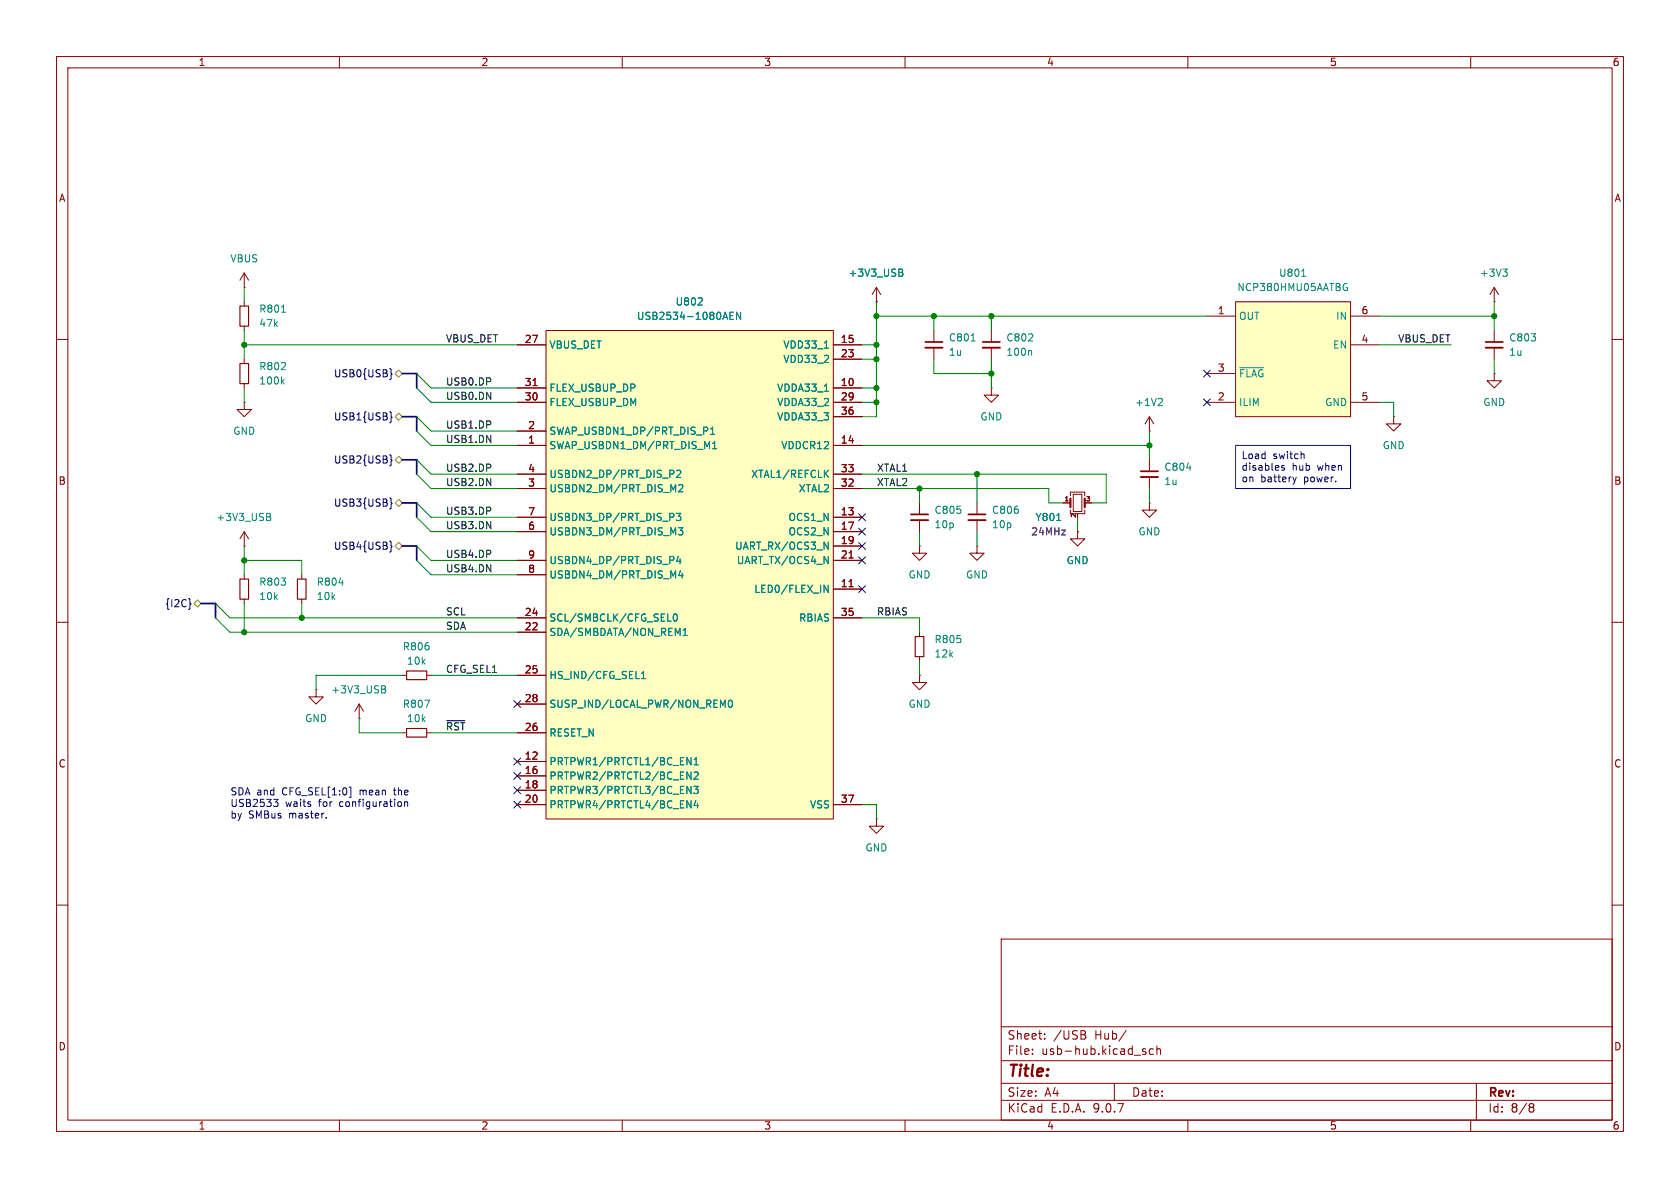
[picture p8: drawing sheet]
<svg xmlns="http://www.w3.org/2000/svg" width="297mm" height="210mm" viewBox="0 0 297 210" stroke-linecap="round" stroke-linejoin="round" font-family="sans-serif">
<path d="M0 0h297v210h-297z" fill="#fff" stroke="#fff" stroke-width=".18"/>
<g fill="none" stroke="#840000" stroke-width=".18">
<path d="M10 10h277v190h-277zM12 12h273v186h-273zM60 10v2M110 10v2M160 10v2M210 10v2M260 10v2M10 60h2M43.2 71.1v1.3h1.2l-1.2 1.3-1.3-1.3h1.3M43.2 71.1h.1M246.4 73.7v1.2h1.2l-1.2 1.3-1.3-1.3h1.3M246.4 73.7h.1"/>
<path d="M285 60h2M10 110h2M53.3 101.6v.8M53.3 105.9v.8M285 110h2M71.1 129.5h.8M75.4 129.5h.8M10 160h2M177 166h108v32h-108zM285 160h2M60 198v2M110 198v2"/>
<path d="M160 198v2M177 194.5h108M177 191.5h108M177 187.5h108M177 181.5h108M182.5 186.3v.1M182.5 185.5v.1M184.7 183.6v.1M184.7 182.8v.1M191.6 182.9a.4 .4 0 0 1 .4 .4 .4 .4 0 0 1-.3 .4M191.7 182.3l.2 .2-.2 .3M197 191.5v3"/>
<path d="M199.1 182.1l-1.3 2M202 185.8l.5 .2 .1 .2-.2 .2-.4-.1M202 185.5h.5M203.9 185.5l-.4-.1-.3 .3v.4l.1 .2h.6M204.5 185.5l.2-.1 .4 .1 .1 .9M204.5 184.9v1.5M210 198v2M260 198v2M261 191.5v6.5M270.6 195.1l.4 .1 .2 .2-.3 .3M270.6 195.7h.3M270.9 195.7l.2 .2 .1 .4-.2 .2-.4 .1"/>
</g>
<path d="M52.6 102.4h1.5v3.5h-1.5zM71.9 128.8h3.5v1.5h-3.5z" fill="none" stroke="#840000" stroke-width=".2"/>
<path d="M59.9 103h.8M75.1 123.8h.8l-.5 1.2" fill="none" stroke="#008484" stroke-width=".18"/>
<path d="M218.4 53.3h20.4v20.4h-20.4z" fill="#ffffc2"/>
<g fill="none" stroke="#840000" stroke-width=".18">
<path d="M43.2 50.8h.1M43.2 48.3l-.8 1.2M43.2 48.3l.7 1.2M43.2 48.3v2.5M43.2 53.3v.8M43.2 57.7v.7M165.1 58.4v2.1M213.4 55.9h5M218.4 53.3h20.4v20.4h-20.4zM238.8 55.9h5M43.2 63.5v.8M43.2 67.8v.8"/>
<path d="M165.1 61.5v2M203.2 76.2h.1M203.2 73.7l-.8 1.2M203.2 73.7l.8 1.2M203.2 73.7v2.5M213.4 71.1h5M213.4 66h5M238.8 61h5M238.8 71.1h5M264.2 66v1.3h1.2l-1.2 1.3-1.3-1.3h1.3M264.2 66h.1M162.6 96.5v1.3h1.2l-1.2 1.3-1.3-1.3h1.3"/>
<path d="M162.6 96.5h.1M71.1 119.4h.8M75.4 119.4h.8M55.9 121.9v1.3h1.2l-1.2 1.3-1.3-1.3h1.3M55.9 121.9h.1"/>
</g>
<path d="M49.8 55.2h.7M230.1 48.8h.7M237.7 50.2h.5M238 50.8h.2v.5l-.2 .1-.3-.1M49.9 67.4l.3 .5M50.2 67l-.4 .5M171.7 60.3h.7M205.3 70.4l.2 .3-.1 .3-.7 .7h.8M219.2 65h4.2" fill="none" stroke="#008484" stroke-width=".18"/>
<path d="M163.6 60.5h3" fill="none" stroke="#840000" stroke-width=".3"/>
<path d="M163.6 61.5h3" fill="none" stroke="#840000" stroke-width=".33"/>
<path d="M42.4 54.1h1.5v3.6h-1.5zM42.4 64.3h1.5v3.5h-1.5zM71.9 118.6h3.5v1.5h-3.5z" fill="none" stroke="#840000" stroke-width=".2"/>
<path d="M96.5 58.4h50.8v86.4h-50.8z" fill="#ffffc2"/>
<g fill="none" stroke="#840000" stroke-width=".18">
<path d="M96.5 58.4h50.8v86.4h-50.8zM154.9 53.3h.1M154.9 50.8l-.7 1.3M154.9 50.8l.8 1.3M154.9 50.8v2.5M175.3 58.4v2.1M264.2 53.3h.1M264.2 50.8l.7 1.3M264.2 50.8l-.8 1.3M264.2 50.8v2.5M264.2 58.4v2.1M91.4 61h5.1"/>
<path d="M91.4 68.6h5.1M91.4 71.1h5.1M91.4 76.2h5.1M91.4 78.7h5.1M94.2 68.2h.7M147.3 61h5.1M147.3 68.6h5.1M147.3 71.1h5.1M147.3 78.7h5.1M147.3 63.5h5.1M147.3 73.7h5.1M175.3 68.6v1.3h1.2l-1.2 1.2-1.3-1.2h1.3"/>
<path d="M175.3 68.6h.1M175.3 61.5v2M264.2 61.5v2M43.2 96.5h.1M43.2 94l-.8 1.3M43.2 94l.7 1.3M43.2 94v2.5M91.4 83.8h5.1M91.4 86.4h5.1M91.4 91.4h5.1M91.4 94h5.1M91.4 99.1h5.1"/>
<path d="M147.3 83.8h5.1M147.3 86.4h5.1M147.3 91.4h5.1M147.3 94h5.1M147.3 99.1h5.1M147.3 96.5h5.1M150.1 98.6h.7M162.6 88.9v2M162.6 91.9v2.1M172.7 96.5v1.3h1.3l-1.3 1.3-1.3-1.3h1.3M172.7 96.5h.1M172.7 88.9v2"/>
<path d="M172.7 91.9v2.1M188 88.9h1.2M189.2 87.6v-.6h2.6v.6M189.2 90.2v.6h2.6v-.6M189.7 87.4h1.6v3h-1.6zM190.5 94v1.3h1.3l-1.3 1.2-1.3-1.2h1.3M190.5 94h.1M191.8 88.9h1.2M203.2 88.9v1.3h1.3l-1.3 1.2-1.3-1.2h1.3M203.2 88.9h.1M203.2 81.3v2M203.2 84.3v2.1"/>
<path d="M43.2 101.6v.8M43.2 105.9v.8M91.4 101.6h5.1M91.4 109.2h5.1M91.4 111.8h5.1M91.4 119.4h5.1M147.3 109.2h5.1M147.3 104.1h5.1M150.1 103.7h.7M162.6 119.4v1.3h1.2l-1.2 1.2-1.3-1.2h1.3M162.6 119.4h.1M162.6 111.8v.7"/>
<path d="M162.6 116.1v.7M63.5 127h.1M63.5 124.5l-.8 1.2M63.5 124.5l.8 1.2M63.5 124.5v2.5M91.4 124.5h5.1M91.4 129.5h5.1M91.4 134.6h5.1M91.4 137.2h5.1M91.4 139.7h5.1M91.4 142.2h5.1M147.3 142.2h5.1"/>
<path d="M154.9 144.8v1.3h1.3l-1.3 1.2-1.2-1.2h1.2M154.9 144.8h.1"/>
</g>
<g fill="none" stroke="#008484" stroke-width=".18">
<path d="M123.4 53.9h.8M124.1 52.8v.4M129.1 55.8h.4M129.7 55.2h-.6v1.3h.6M130.9 55.2v1.3l-.7-1.3v1.3M158.9 47.6l.6 .1 .1 .2-.3 .3M158.9 48.2h.4M159.3 48.2l.3 .2v.3l-.7 .1M265.7 47.6h.8l-.5 .5M266.2 48.1l.3 .2v.3l-.3 .2M125.6 76.8h.7M125.6 75.9l.4-.4v1.3"/>
<path d="M126 79.3h.7M126 78.4l.3-.4v1.3M145.7 61.5h.8M145.7 69.2h.8M182.2 62l.2 .2v.6M47.1 90.7l.6 .2 .1 .2-.2 .3M47.1 91.4h.5M47.6 91.4l.3 .2-.1 .3-.7 .1M119.6 90.7h.8l-.5 .5 .4 .2v.5l-.2 .1-.5-.1M119.6 83.3l.5-.2 .3 .4-.8 .9h.8M119.9 93.3h.8l-.4 .5 .4 .1v.5l-.2 .2-.6-.2M119.9 98.3l-.3 .9h.8"/>
<path d="M120 85.8l.5-.1 .2 .3-.8 .9h.8M120.2 98.8v.8M145.7 95.8l.7 1.3v-1.3M145.7 98.4l.7 1.2v-1.2M145.9 83.7l.6 .7M146.5 83.1l-.8 .8M186.8 92h.7M209.8 82.7h.8M113.4 120h.7M113.4 119.1l.4-.4v1.3M118.1 109.8h.6M119.1 108.7l.2-.2a.68 .68 0 0 1 .5 .7 .68 .68 0 0 1-.5 .6l-.2-.1-.1-.4z"/>
<path d="M120.3 100.8l-.3 1h.8M120.6 101.3v.9M120.8 112.3h.7M120.8 111.4l.3-.3v1.2M145.7 103.4l.7 1.3v-1.3M67.5 121.2l.6 .2v.2l-.2 .2M67.5 121.8h.4M67.9 121.8l.3 .3-.1 .3-.6 .1M121.4 133.9l.8 1.3v-1.3M121.4 136.5l.8 1.2v-1.2M121.4 139l.8 1.3v-1.3M122.6 139h.8l-.4 .5 .4 .1v.6l-.2 .1-.6-.1"/>
<path d="M122.7 135.2h.7M122.7 134.3l.4-.4v1.3M122.7 136.6l.5-.1 .2 .3-.8 .9h.8M127.8 124.7l.4-.9v1.2M128.9 123.9l.2-.1a.68 .68 0 0 1 .4 .6 .68 .68 0 0 1-.4 .6l-.2-.1-.1-.3zM121.4 141.5l.8 1.3v-1.3M123 141.5l-.3 .9h.8M123.3 142v.8"/>
</g>
<path d="M173.7 60.5h3.1M262.6 60.5h3.1M161 90.9h3.1M171.2 90.9h3M201.7 83.3h3" fill="none" stroke="#840000" stroke-width=".3"/>
<path d="M173.7 61.5h3.1M262.6 61.5h3.1M161 91.9h3.1M171.2 91.9h3M201.7 84.3h3" fill="none" stroke="#840000" stroke-width=".33"/>
<path d="M189.2 88.1v1.6M191.8 88.1v1.6" fill="none" stroke="#840000" stroke-width=".38"/>
<path d="M42.4 102.4h1.5v3.5h-1.5zM161.8 112.5h1.5v3.6h-1.5z" fill="none" stroke="#840000" stroke-width=".2"/>
<g fill="none" stroke="#000084" stroke-width=".18">
<path d="M68.9 65.2l.2 .1v.7l.2 .1-.2 .2v.6l-.2 .2M68.9 72.8l.2 .2v.6l.2 .2-.2 .1v.6l-.2 .2M212.8 65.4l1.2 1.2M212.8 70.5l1.2 1.2M214 65.4l-1.2 1.2M214 70.5l-1.2 1.2M68.9 88l.2 .2v.6l.2 .2-.2 .2v.6l-.2 .2M68.9 80.4l.2 .2v.6l.2 .2-.2 .2v.6l-.2 .1M68.9 95.6l.2 .2v.6l.2 .2-.2 .2v.6l-.2 .2M151.8 93.4l1.2 1.2M151.8 95.9l1.2 1.2M151.8 90.8l1.2 1.2"/>
<path d="M151.8 98.5l1.2 1.2M153 93.4l-1.2 1.2M153 95.9l-1.2 1.2M153 90.8l-1.2 1.2M153 98.5l-1.2 1.2M33.6 106.6l.2 .2-.2 .2M151.8 103.5l1.2 1.2M153 103.5l-1.2 1.2M90.8 134l1.2 1.2M90.8 136.6l1.2 1.2M90.8 139.1l1.2 1.2M90.8 123.9l1.2 1.2"/>
<path d="M92 134l-1.2 1.2M92 136.6l-1.2 1.2M92 139.1l-1.2 1.2M92 123.9l-1.2 1.2M90.8 141.6l1.2 1.2M92 141.6l-1.2 1.2"/>
</g>
<path d="M69.8 66l.7-.6 .6 .6-.6 .7zM69.8 73.7l.7-.7 .6 .7-.6 .6zM69.8 88.9l.7-.6 .6 .6-.6 .6zM69.8 96.5l.7-.6 .6 .6-.6 .7zM69.8 81.3l.7-.7 .6 .7-.6 .6zM34.3 106.7l.6-.7 .7 .7-.7 .6z" fill="none" stroke="#848400" stroke-width=".18"/>
<path d="M79 127.4h3.2" fill="none" stroke="#000" stroke-width=".18"/>
<path d="M71.1 66h2.6v2.6M71.1 73.7h2.6v2.5M71.1 81.3h2.6v2.5M71.1 88.9h2.6v2.5M71.1 96.5h2.6v2.6M35.6 106.7h2.5v2.5" fill="none" stroke="#000084" stroke-width=".3"/>
<g fill="none" stroke="#008400" stroke-width=".18">
<path d="M43.2 50.8v2.5M43.2 58.4v5.1M154.9 53.3v20.4h-2.5M154.9 55.9h58.5M165.1 55.9v2.5M175.3 55.9v2.5M243.8 55.9h20.4M264.2 53.3v5.1M43.2 68.6v2.5M43.2 61h48.2M73.7 68.6l2.5 2.5h15.2M73.7 76.2l2.5 2.5h15.2"/>
<path d="M73.7 73.7l2.5 2.5h15.2M73.7 66l2.5 2.6h15.2M152.4 71.1h2.5M152.4 61h2.5M152.4 78.7h50.8M152.4 68.6h2.5M152.4 63.5h2.5M165.1 63.5v2.5h10.2M175.3 63.5v5.1M203.2 76.2v5.1M243.8 71.1h2.6v2.6M243.8 61h12.7"/>
<path d="M264.2 63.5v2.5M43.2 99.1h10.1v2.5M43.2 96.5v5.1M73.7 96.5l2.5 2.6h15.2M73.7 99.1l2.5 2.5h15.2M73.7 81.3l2.5 2.5h15.2M73.7 91.4l2.5 2.6h15.2M73.7 83.8l2.5 2.6h15.2M73.7 88.9l2.5 2.5h15.2M152.4 86.4h33v2.5h2.6M152.4 83.8h43.2v5.1h-2.6M162.6 86.4v2.5"/>
<path d="M162.6 94v2.5M172.7 83.8v5.1M172.7 94v2.5M190.5 91.4v2.6M203.2 86.4v2.5M38.1 106.7l2.5 2.5h50.8M38.1 109.2l2.5 2.6h50.8M43.2 106.7v5.1M53.3 106.7v2.5M71.1 119.4h-15.2v2.5M76.2 119.4h15.2M152.4 109.2h10.2v2.6"/>
<path d="M162.6 116.8v2.6M63.5 127v2.5h7.6M76.2 129.5h15.2M152.4 142.2h2.5v2.6"/>
</g>
<path d="M218.4 78.7h20.4v7.7h-20.4zM227.1 82.3h-.4l-.1 .2v.1l.5 .2v.3h-.5M229.2 84.3l-.3 .9M230.4 80.2l.2 .2v.7M61.7 139.1h.3v1.8M48.4 141.3h.7l-.4 .5 .4 .1v.4l-.2 .3h-.4M57.7 144.5v.1M70.9 141.8v.6M71.5 141.7v.9M71.5 141.8l.2-.1 .3 .1 .1 .8" fill="none" stroke="#0000c2" stroke-width=".18"/>
<g fill="#008400" stroke="#008400" stroke-width=".18">
<circle cx="154.9" cy="63.5" r=".46"/>
<circle cx="165.1" cy="55.9" r=".46"/>
<circle cx="203.2" cy="78.7" r=".46"/>
<circle cx="264.2" cy="55.9" r=".46"/>
<circle cx="43.2" cy="111.8" r=".46"/>
<circle cx="53.3" cy="109.2" r=".46"/>
<circle cx="154.9" cy="71.1" r=".46"/>
<circle cx="154.9" cy="68.6" r=".46"/>
<circle cx="175.3" cy="66" r=".46"/>
<circle cx="172.7" cy="83.8" r=".46"/>
<circle cx="154.9" cy="61" r=".46"/>
<circle cx="154.9" cy="55.9" r=".46"/>
<circle cx="175.3" cy="55.9" r=".46"/>
<circle cx="43.2" cy="61" r=".46"/>
<circle cx="43.2" cy="99.1" r=".46"/>
<circle cx="162.6" cy="86.4" r=".46"/>
</g>
<text font-size="2.8" fill="#840000" x="178" y="190.9">Title:</text>
<g font-size="2.1" fill="#840000">
<text x="178" y="184">Sheet:</text>
<text x="186.2" y="184">/USB</text>
<text x="193.6" y="184">Hub/</text>
<text x="178" y="186.7">File:</text>
<text x="184.1" y="186.7">usb-hub.kicad_sch</text>
<text x="178" y="196.9">KiCad</text>
<text x="178" y="194.1">Size:</text>
<text x="184.7" y="194.1">A4</text>
<text x="185.7" y="196.9">E.D.A.</text>
<text x="193.3" y="196.9">9.0.7</text>
<text x="200" y="194.1">Date:</text>
<text x="263" y="194.3">Rev:</text>
<text x="263" y="196.9">Id:</text>
<text x="267.1" y="196.9">8/8</text>
</g>
<g font-size="1.8" fill="#840000">
<text x="35" y="11.9">1</text>
<text x="85" y="11.9">2</text>
<text x="135" y="11.9">3</text>
<text x="185" y="11.9">4</text>
<text x="235" y="11.9">5</text>
<text x="285" y="11.9">6</text>
<text x="10.3" y="35.9">A</text>
<text x="285.3" y="35.9">A</text>
<text x="215.2" y="55.6">1</text>
<text x="240.6" y="55.6">6</text>
<text x="92.7" y="60.7">27</text>
<text x="148.5" y="60.7">15</text>
<text x="148.5" y="63.2">23</text>
<text x="215.2" y="65.8">3</text>
<text x="240.6" y="60.7">4</text>
<text x="92.7" y="68.3">31</text>
<text x="92.7" y="70.9">30</text>
<text x="148.5" y="68.3">10</text>
<text x="148.5" y="70.9">29</text>
<text x="215.2" y="70.9">2</text>
<text x="240.6" y="70.9">5</text>
<text x="93.3" y="75.9">2</text>
<text x="148.5" y="73.4">36</text>
<text x="93.3" y="78.5">1</text>
<text x="93.3" y="83.6">4</text>
<text x="148.5" y="78.5">14</text>
<text x="148.5" y="83.6">33</text>
<text x="10.3" y="85.9">B</text>
<text x="93.3" y="86.1">3</text>
<text x="148.5" y="86.1">32</text>
<text x="285.3" y="85.9">B</text>
<text x="93.3" y="91.2">7</text>
<text x="93.3" y="93.7">6</text>
<text x="148.5" y="91.2">13</text>
<text x="148.5" y="93.7">17</text>
<text x="93.3" y="98.8">9</text>
<text x="93.3" y="101.3">8</text>
<text x="148.5" y="96.3">19</text>
<text x="148.5" y="98.8">21</text>
<text x="148.5" y="103.9">11</text>
<text x="92.7" y="109">24</text>
<text x="92.7" y="111.5">22</text>
<text x="148.5" y="109">35</text>
<text x="92.7" y="119.1">25</text>
<text x="92.7" y="124.2">28</text>
<text x="92.7" y="129.3">26</text>
<text x="10.3" y="135.9">C</text>
<text x="92.7" y="134.4">12</text>
<text x="92.7" y="136.9">16</text>
<text x="285.3" y="135.9">C</text>
<text x="92.7" y="139.4">18</text>
<text x="92.7" y="142">20</text>
<text x="148.5" y="142">37</text>
<text x="10.3" y="185.9">D</text>
<text x="285.3" y="185.9">D</text>
<text x="35" y="199.9">1</text>
<text x="85" y="199.9">2</text>
<text x="135" y="199.9">3</text>
<text x="185" y="199.9">4</text>
<text x="235" y="199.9">5</text>
<text x="285" y="199.9">6</text>
</g>
<g font-size="1.8" fill="#008484">
<text x="40.6" y="46.6">VBUS</text>
<text x="149.9" y="49.1">+3V3_USB</text>
<text x="218.6" y="51.7">NCP380HMU05AATBG</text>
<text x="226" y="49.1">U801</text>
<text x="261.5" y="49.1">+3V3</text>
<text x="45.7" y="55.5">R801</text>
<text x="45.7" y="58">47k</text>
<text x="112.5" y="56.7">USB2534-1080AEN</text>
<text x="119.3" y="54.2">U802</text>
<text x="218.9" y="56.7">OUT</text>
<text x="236.1" y="56.7">IN</text>
<text x="45.7" y="65.6">R802</text>
<text x="97" y="61.8">VBUS_DET</text>
<text x="138.4" y="61.8">VDD33_1</text>
<text x="138.4" y="64.4">VDD33_2</text>
<text x="167.6" y="60.6">C801</text>
<text x="167.6" y="63.1">1u</text>
<text x="177.8" y="60.6">C802</text>
<text x="177.8" y="63.1">100n</text>
<text x="235.6" y="61.8">EN</text>
<text x="266.7" y="60.6">C803</text>
<text x="266.7" y="63.1">1u</text>
<text x="45.7" y="68.2">100k</text>
<text x="97" y="69.4">FLEX_USBUP_DP</text>
<text x="97" y="72">FLEX_USBUP_DM</text>
<text x="137.3" y="69.4">VDDA33_1</text>
<text x="137.3" y="72">VDDA33_2</text>
<text x="200.6" y="72">+1V2</text>
<text x="218.9" y="66.9">~{FLAG}</text>
<text x="218.9" y="72">ILIM</text>
<text x="234.2" y="72">GND</text>
<text x="262.1" y="72">GND</text>
<text x="41.1" y="77.1">GND</text>
<text x="97" y="77.1">SWAP_USBDN1_DP/PRT_DIS_P1</text>
<text x="137.3" y="74.5">VDDA33_3</text>
<text x="173.2" y="74.5">GND</text>
<text x="97" y="79.6">SWAP_USBDN1_DM/PRT_DIS_M1</text>
<text x="138" y="79.6">VDDCR12</text>
<text x="205.7" y="83.4">C804</text>
<text x="244.3" y="79.6">GND</text>
<text x="97" y="84.7">USBDN2_DP/PRT_DIS_P2</text>
<text x="97" y="87.2">USBDN2_DM/PRT_DIS_M2</text>
<text x="132.7" y="84.7">XTAL1/REFCLK</text>
<text x="141.1" y="87.2">XTAL2</text>
<text x="205.7" y="86">1u</text>
<text x="38.1" y="92.3">+3V3_USB</text>
<text x="97" y="92.3">USBDN3_DP/PRT_DIS_P3</text>
<text x="97" y="94.8">USBDN3_DM/PRT_DIS_M3</text>
<text x="139.3" y="92.3">OCS1_N</text>
<text x="139.3" y="94.8">OCS2_N</text>
<text x="165.1" y="91">C805</text>
<text x="165.1" y="93.6">10p</text>
<text x="175.3" y="91">C806</text>
<text x="175.3" y="93.6">10p</text>
<text x="183" y="92.3">Y801</text>
<text x="201.2" y="94.8">GND</text>
<text x="97" y="99.9">USBDN4_DP/PRT_DIS_P4</text>
<text x="129.9" y="97.4">UART_RX/OCS3_N</text>
<text x="130.2" y="99.9">UART_TX/OCS4_N</text>
<text x="188.5" y="99.9">GND</text>
<text x="45.7" y="103.7">R803</text>
<text x="45.7" y="106.3">10k</text>
<text x="55.9" y="103.7">R804</text>
<text x="55.9" y="106.3">10k</text>
<text x="97" y="102.5">USBDN4_DM/PRT_DIS_M4</text>
<text x="133.2" y="105">LED0/FLEX_IN</text>
<text x="160.5" y="102.5">GND</text>
<text x="170.7" y="102.5">GND</text>
<text x="97" y="110.1">SCL/SMBCLK/CFG_SEL0</text>
<text x="97" y="112.6">SDA/SMBDATA/NON_REM1</text>
<text x="141.2" y="110.1">RBIAS</text>
<text x="165.1" y="113.9">R805</text>
<text x="71.1" y="115.2">R806</text>
<text x="71.8" y="117.7">10k</text>
<text x="165.1" y="116.4">12k</text>
<text x="58.5" y="122.8">+3V3_USB</text>
<text x="71.1" y="125.3">R807</text>
<text x="97" y="120.2">HS_IND/CFG_SEL1</text>
<text x="97" y="125.3">SUSP_IND/LOCAL_PWR/NON_REM0</text>
<text x="160.5" y="125.3">GND</text>
<text x="53.8" y="127.9">GND</text>
<text x="71.8" y="127.9">10k</text>
<text x="97" y="130.4">RESET_N</text>
<text x="97" y="135.5">PRTPWR1/PRTCTL1/BC_EN1</text>
<text x="97" y="138">PRTPWR2/PRTCTL2/BC_EN2</text>
<text x="97" y="140.6">PRTPWR3/PRTCTL3/BC_EN3</text>
<text x="97" y="143.1">PRTPWR4/PRTCTL4/BC_EN4</text>
<text x="143.1" y="143.1">VSS</text>
<text x="152.9" y="150.7">GND</text>
</g>
<g font-size="1.8">
<text x="78.7" y="60.6">VBUS_DET</text>
<text x="247.1" y="60.6">VBUS_DET</text>
<text x="78.7" y="68.2">USB0.DP</text>
<text x="78.7" y="70.8">USB0.DN</text>
<text x="78.7" y="75.9">USB1.DP</text>
<text x="78.7" y="78.4">USB1.DN</text>
<text x="78.7" y="83.5">USB2.DP</text>
<text x="154.9" y="83.5">XTAL1</text>
<text x="78.7" y="86">USB2.DN</text>
<text x="154.9" y="86">XTAL2</text>
<text x="78.7" y="93.6">USB3.DN</text>
<text x="78.7" y="91.1">USB3.DP</text>
<text x="78.7" y="101.3">USB4.DN</text>
<text x="78.7" y="98.7">USB4.DP</text>
<text x="78.7" y="111.4">SDA</text>
<text x="78.7" y="108.9">SCL</text>
<text x="154.9" y="108.9">RBIAS</text>
<text x="78.7" y="119">CFG_SEL1</text>
<text x="78.7" y="129.2">~{RST}</text>
</g>
<g font-size="1.8" fill="#000084">
<text x="58.9" y="66.9">USB0{USB}</text>
<text x="58.9" y="74.5">USB1{USB}</text>
<text x="58.9" y="82.1">USB2{USB}</text>
<text x="58.9" y="89.8">USB3{USB}</text>
<text x="58.9" y="97.4">USB4{USB}</text>
<text x="29.1" y="107.5">{I2C}</text>
</g>
<g font-size="1.8" fill="#0000c2">
<text x="219.4" y="81.4">Load</text>
<text x="219.4" y="83.4">disables</text>
<text x="225" y="81.4">switch</text>
<text x="228.4" y="83.4">hub</text>
<text x="233" y="83.4">when</text>
<text x="219.4" y="85.5">on</text>
<text x="222.9" y="85.5">battery</text>
<text x="230.6" y="85.5">power.</text>
<text x="40.6" y="140.8">SDA and</text>
<text x="40.6" y="142.9">USB2533</text>
<text x="50" y="140.8">CFG_SEL[1:0]</text>
<text x="50.5" y="142.9">waits</text>
<text x="56.5" y="142.9">for</text>
<text x="60.3" y="142.9">configuration</text>
<text x="63.9" y="140.8">mean</text>
<text x="70.1" y="140.8">the</text>
<text x="40.6" y="144.9">by</text>
<text x="43.9" y="144.9">SMBus</text>
<text x="51.2" y="144.9">master.</text>
</g>
<text font-size="1.8" fill="#840084" x="182.2" y="94.8">24MHz</text>
<g font-size="1.1" fill="#840000">
<text x="188.1" y="88.6">1</text>
<text x="191.9" y="88.6">3</text>
<text x="190.2" y="91.6" transform="rotate(-90 190.2 91.6)">2</text>
</g>
</svg>
